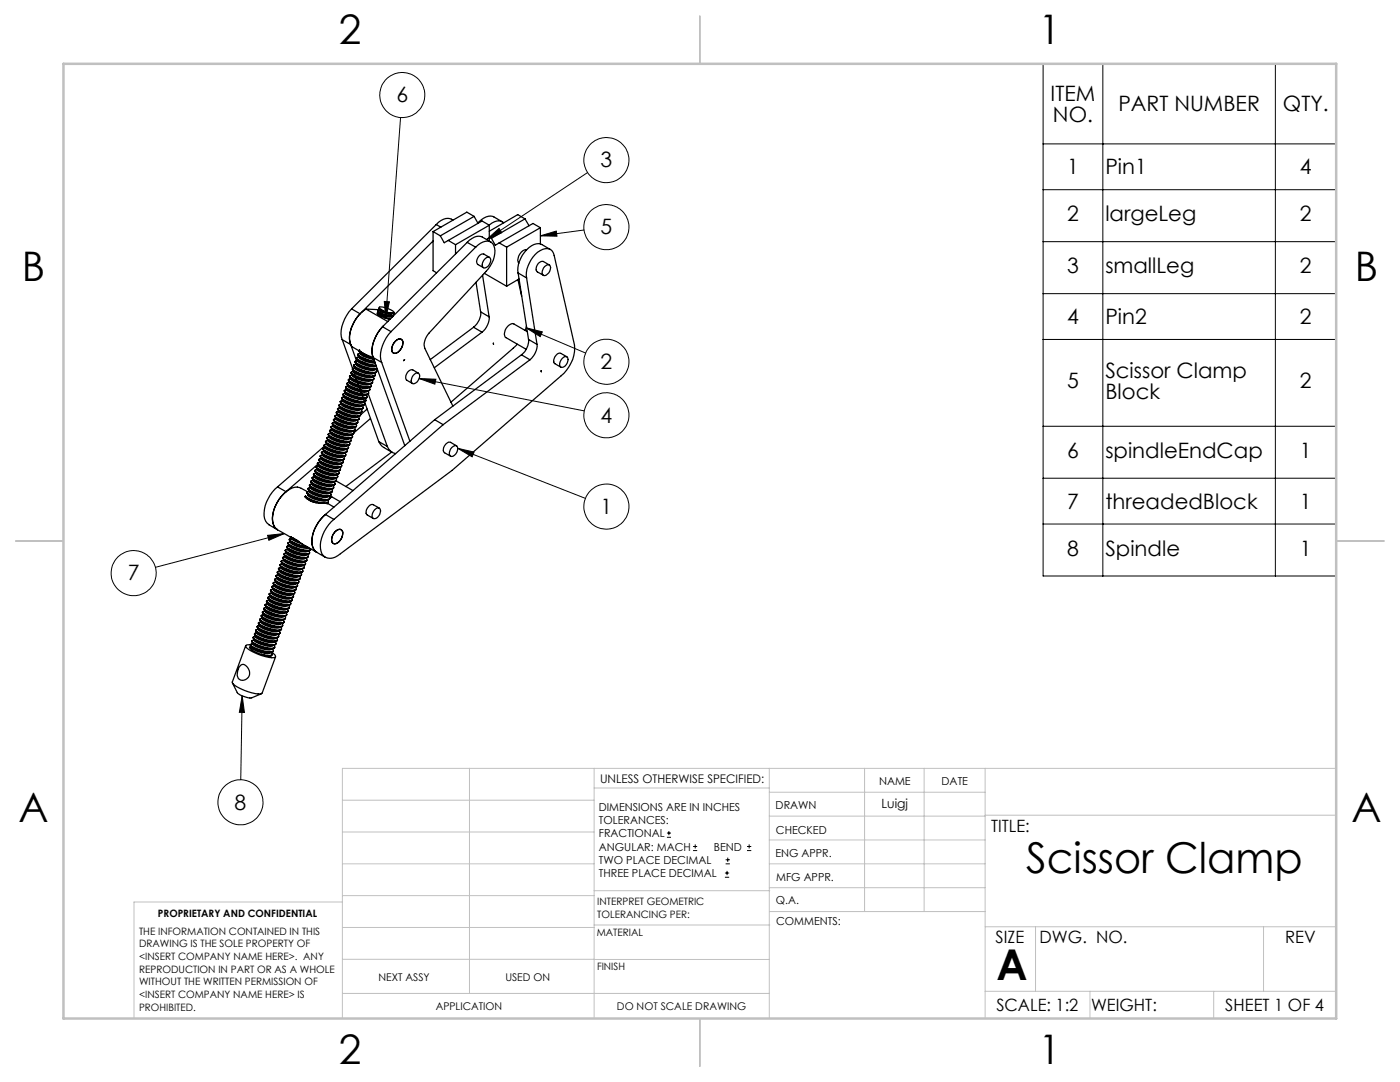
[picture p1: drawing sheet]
<svg xmlns="http://www.w3.org/2000/svg" width="279mm" height="216mm" viewBox="0 0 279 216" stroke-linecap="round" stroke-linejoin="round" font-family="sans-serif">
<g fill="none" stroke="#000" stroke-width=".2">
<path d="M208.2 12.7h58.5v102.2h-58.5zM220.1 12.7v102.2M254.5 12.7v102.2M79.9 23.5l-2.9 40M117.3 34.4l-20.2 13.4M208.2 28.7h58.5M208.2 37.9h58.5M97.1 47.8l2.5-2.2 .6 .8zM107.8 47.1l3.2-1 .2 1zM116.6 45.9l-8.8 1.2M208.2 48.2h58.5M208.2 58.6h58.5"/>
<path d="M76.7 60.1l1 .1-.7 3.3zM83.6 75.5l3.4 .2-.2 1zM83.6 75.5l33 6.5M105 65.4l3.2 .8-.4 1zM105 65.4l11.9 5M208.2 67.7h58.5M91.4 89.5l3.2 .7-.4 1zM91.4 89.5l25.4 9.9M208.2 85.1h58.5M208.2 95.4h58.5M53.4 106.8l3.3-.3-3 1.3zM56.7 106.5l-25.7 6.7"/>
<path d="M208.2 104.6h58.5M48.3 138.9l.5 3.3-1-.1zM48.3 138.9l-.3 16.7M133.1 167.1h.8M133.1 166.2h.8M133.5 165.8v.9M138.3 169.7h.8M138.3 168.9h.8M138.7 168.5v.8M144.7 175h.8M144.7 174.2h.8M144.8 172.4h.9"/>
<path d="M144.8 171.6h.9M145.1 173.8v.8M145.2 171.1v.9M149.1 169.7h.8M149.1 168.9h.8M149.5 168.5v.8"/>
<circle cx="80.3" cy="19" r="4.5"/>
<circle cx="121" cy="32" r="4.5"/>
<circle cx="121" cy="45.3" r="4.5"/>
<circle cx="121" cy="72.2" r="4.5"/>
<circle cx="121" cy="82.9" r="4.5"/>
<circle cx="26.7" cy="114.4" r="4.5"/>
<circle cx="121" cy="101.1" r="4.5"/>
<circle cx="48" cy="160.1" r="4.5"/>
</g>
<g fill="none" stroke="#c0c0c0" stroke-width=".2">
<path d="M68.3 159.7h50.3M93.7 153.3v44.9M118.6 153.3v49.9M118.6 157.2h34.9M153.5 153.3v49.9M153.5 158.1h43.1M172.5 153.3v28.6M184.4 153.3v28.6M196.6 153.3v49.9M266.7 153.3h-198.4v49.9M68.3 178.7h50.3M68.3 172.4h50.3"/>
<path d="M68.3 166h50.3M68.3 180h-41.6v23.2M118.6 177.7h35M153.5 167.6h43.1M153.5 162.8h43.1M153.5 172.4h43.1M153.5 177.1h43.1M196.6 162.7h70.1M68.3 198.2h85.2M68.3 191.4l85.2 .1M68.3 185.1h50.3M118.6 184.6h35"/>
<path d="M153.6 181.9h43M196.6 197.8h70.1M196.6 184.9h70.1M206.7 184.9v12.9M217.5 197.8v5.4M242.2 197.8v5.4M252.2 184.9v12.9"/>
</g>
<path d="M139.7 3.2v9.5M3.1 107.9h9.6M266.7 107.9h9.5M139.7 203.2v9.6" fill="none" stroke="#c0c0c0" stroke-width=".25"/>
<path d="M12.7 12.7h254v190.5h-254z" fill="none" stroke="#c0c0c0" stroke-width=".5"/>
<path d="M76.7 60.1l1 .1-.7 3.3zM97.1 47.8l2.5-2.2 .6 .8zM107.8 47.1l3.2-1 .2 1zM83.6 75.5l3.4 .2-.2 1zM105 65.4l3.2 .8-.4 1zM91.4 89.5l3.2 .7-.4 1zM48.3 138.9l.5 3.3-1-.1zM53.4 106.8l3.3-.3-3 1.3z" fill="#000"/>
<g fill="none" stroke="#000" stroke-width=".25">
<path d="M86.4 46.2l1.5 .9M86.4 46.2v7.8l.7 .4M86.4 48.1l-14.3 14.3M87.1 44.8l.9 .5M87.1 44.8l-16.9 16.8M87.9 47.1l.8 1.3 .8-.4M89.5 48l1.4 .8M90.4 43.9a2.43 2.43 0 0 0-3.3 .9M90.9 48.8v1.9M93.2 48.4l1.7 .9M93.2 48.4l-16.9 16.8M94.6 43.2l-1.4-.9-6.8 3.9"/>
<path d="M94.6 43.2l-6.7 3.9M94.6 43.2l.8 1.4M94.9 49.3a2.69 2.69 0 0 1 3.2-.9 3.4 3.4 0 0 1 .1 4.1l-1.2 1.7-11.3 12.2a3.3 3.3 0 0 0-.9 3.1l5.6 11.5M94.9 49.3l-16.9 16.9M95 56.3l.9 5.9M96.3 54.9l1.3 8.3M96.6 51.8a.78 .78 0 0 1 1.2-.3 1.57 1.57 0 0 1-1.2 2 1.04 1.04 0 0 1 0-1.7zM96.7 54.5l4.4 2.6M97.6 47.3l.5 .3M97.6 44.9l-6.7 3.9M97.6 44.9v3.2M97.6 44.9l-1.4-.8-6.7 3.9"/>
<path d="M97.7 51.4l-1.1-.7a1.41 1.41 0 0 0-1.2 2.1l1.1 .6M98 48.3l-1.7-1a2.35 2.35 0 0 0-2.6 .6l-.5 .5M98.1 47.6l.7 1.3 .8-.4M99.6 48.5l1.5 .8M100.3 44.3l-1.7-1a2.86 2.86 0 0 0-3.2 1.2M100.5 44.4a2.22 2.22 0 0 0-2.9 .5M101.1 49.3v7.8M103.4 55.8l.7 3.3M103.4 54.5l1.7 1M103.4 54.5l2.1 13.2M103.6 55.7l-2.5 1.4M104.8 43.7l-6.7 3.9"/>
<path d="M104.8 43.7l.8 1.3M104.8 43.7l-1.5-.9-5.7 3.3M105.1 49.8a1.97 1.97 0 0 0-1.6 2.7M105.1 55.5a5.7 5.7 0 0 1 3.6-5.9 1.48 1.48 0 0 1 1.9 1.4l4.1 17.9a7 7 0 0 1-2.7 6.1l-21.8 18.9-22.3 16.6a2.49 2.49 0 0 1-3.4 .4 4.6 4.6 0 0 1 .2-4.9 7.5 7.5 0 0 1 1.9-2.4M105.1 55.5l2.1 13.2M107.8 45.4l-6.7 3.9M107.8 45.4l-1.4-.8-6.8 3.9M107.8 45.4v3.3M108.7 53.2a.66 .66 0 0 1 1.1-.1 1.46 1.46 0 0 1-1.4 1.9 1.28 1.28 0 0 1 .3-1.8zM109.6 52.9l-1.2-.7a1.38 1.38 0 0 0-1.2 2.1l1.2 .6M109.8 49.8l-1.7-1a2.97 2.97 0 0 0-3.4 1.5l-.7 1.2a4.7 4.7 0 0 0-.6 3M68.2 79.4v.1a6.1 6.1 0 0 0 4.4 1.4l.1-.2"/>
<path d="M68.2 79.3v.1M68.2 79.6l.3 .3M68.3 67.8l1.7 1M68.3 67.8l2.1 5.8M68.4 79.3l-.2 .1a6.6 6.6 0 0 0 4.4 1.4l.2-.3-.2-.3M68.4 79.9l-.3 .1M68.4 79.9v.1M68.4 78.6v.1M68.5 78.7l-.1 .1a6.6 6.6 0 0 0 4.4 1.4l.2-.2M68.5 78.9a5 5 0 0 0 4.4 1.2M68.6 80a5.3 5.3 0 0 0 3.5 .9M68.7 79.2l-.3 .1"/>
<path d="M68.7 78.6l-.3 .1a6.1 6.1 0 0 0 4.5 1.3l.2-.2-.3-.3M68.7 79.1v.2a5.1 5.1 0 0 0 3.6 1.1l.2-.2M68.7 77.9v.1a6.1 6.1 0 0 0 4.4 1.4l.1-.1M68.8 78.2l.3 .3M68.9 77.8l-.2 .2a6.6 6.6 0 0 0 4.5 1.3l.1-.2-.2-.4M69 78.5h-.3M69 78.4l-.1 .2a5.1 5.1 0 0 0 3.7 1.1l.1-.3M69 77.3a6.4 6.4 0 0 0 4.4 1.4l.1-.2M69 77.2v.1M69 77.5l.3 .3M69.1 78.5a4.9 4.9 0 0 0 4.1 .9M69.2 77.8h-.3"/>
<path d="M69.2 77.1l-.2 .1a6 6 0 0 0 4.4 1.4l.2-.2-.2-.4M69.3 77.7l-.1 .1M69.3 76.6h-.1a6.1 6.1 0 0 0 4.5 1.4l.1-.2M69.3 77.8a3.5 3.5 0 0 0 2.6 1.2h.6l.5-.2M69.3 76.4l-.1 .2M69.3 76.7l.3 .3M69.4 77.8a5 5 0 0 0 4 .9M69.5 77l-.3 .1M69.5 77.1l.1 .2 1.1 .6a4 4 0 0 0 2.4 .3l.1-.1M69.5 77v.1M69.5 75.8v.1a6.6 6.6 0 0 0 4.4 1.4l.1-.2M69.5 75.7v.1"/>
<path d="M69.6 76a4.5 4.5 0 0 0 3.9 1.3M69.6 77a4.6 4.6 0 0 0 4.1 .9M69.7 75.7l-.2 .1a6.1 6.1 0 0 0 4.5 1.4l.1-.3-.2-.3M69.8 76.3l-.5 .2a6.6 6.6 0 0 0 4.4 1.4l.2-.3-.3-.3M69.8 76.2l-.1 .2M69.8 76.4a3.5 3.5 0 0 0 2.6 1.1h.6l.5-.1M69.8 75l-.1 .1M69.8 75.1h-.1a6.1 6.1 0 0 0 4.5 1.4l.1-.1M69.9 75.3a5 5 0 0 0 4.4 1.2M70 68.8l1.2 3.2M70 75.6h-.3M70 74.9l-.2 .2a6.6 6.6 0 0 0 4.4 1.3l.2-.2-.2-.4"/>
<path d="M70 75.7a4.9 4.9 0 0 0 3.7 1.1l.1-.2M70.1 75.5l-.1 .1M70.1 74.3l-.1 .1a6.6 6.6 0 0 0 4.5 1.4l.1-.2M70.1 74.5l.3 .4M70.2 61.6l1.7 1a6.5 6.5 0 0 0-1.9 6.2M70.2 61.6a7.3 7.3 0 0 0-2.1 5.6l.2 .6M70.3 74.9h-.3M70.3 74.9l.1 .3 .5 .2a3.8 3.8 0 0 0 3.1 .5l.1-.1M70.3 74.8v.1M70.3 73.7a6 6 0 0 0 4.5 1.4l.1-.2M70.3 73.6v.1M70.4 73.8l.3 .4-.6 .1a6.1 6.1 0 0 0 4.4 1.4l.1-.2-.2-.4"/>
<path d="M70.4 74.9l.5 .3a5.4 5.4 0 0 0 3.1 .6M70.5 74l5.1 14.1M70.6 73.5l-.3 .1a6.2 6.2 0 0 0 4.5 1.4l.1-.2-.2-.4M70.6 74.1v.1M70.6 72.9v.1a6.6 6.6 0 0 0 4.4 1.4l.1-.2M70.6 74.2a1.42 1.42 0 0 0 1.2 .8 4.2 4.2 0 0 0 2.4 .3l.1-.1M70.6 72.8v.1M70.7 73.1l.2 .3M70.7 74.2a5 5 0 0 0 4.1 .8M70.8 73.4l-.3 .1M70.8 73.5a3.8 3.8 0 0 0 2.7 1.1h.6l.5-.2M70.9 72.2h-.1a5.9 5.9 0 0 0 4.5 1.4h-.2a5 5 0 0 1-4.2-1.2"/>
<path d="M70.9 73.3l-.1 .2M70.9 72.1l-.1 .1M71 73.4a5.4 5.4 0 0 0 3.5 1M71.1 72.7l-.5 .2a6.1 6.1 0 0 0 4.4 1.4l.2-.3-.2-.3M71.1 72l-.2 .2a6.4 6.4 0 0 0 4.3 1.4M71.1 71.4v.1a1.72 1.72 0 0 0 1.5 .9l1.7 .5 .8 .1a1.75 1.75 0 0 1-1.8 0 3.3 3.3 0 0 1-1.9-1v-.1M71.1 72.6v.1M71.1 72.8a1.42 1.42 0 0 0 1.2 .7l2.1 .4h.4l.1-.2M71.2 71.6l.3 .4M71.4 72h-.4M71.4 70.8a7.3 7.3 0 0 0 3.4 1.4M71.4 70.7h.1"/>
<path d="M71.4 70.9l.4 .4M71.5 72a5.4 5.4 0 0 0 3.6 .9M71.6 70.6l-.2 .1a6.6 6.6 0 0 0 3.4 1.4M71.6 71.3l-.5 .1a7.2 7.2 0 0 0 3.9 1.5M71.6 71.3l.2 .2 1 .6 2.1 .4M71.6 70h.1M71.7 71.2l-.1 .1M71.7 70l.2 .3 .5 .3 1.2 .5M71.7 70.2l.3 .3M71.8 69.7l-.1 .1a5.3 5.3 0 0 0 2.8 1.5M71.8 71.3l.5 .3 1.3 .5 1.2 .2M71.9 70.5l-.3 .1"/>
<path d="M71.9 70.4v.2M71.9 70.6a1.42 1.42 0 0 0 1.2 .7l1.5 .4M72 70.6l2.1 .8M73 61.7a7.1 7.1 0 0 0-3.1 6.6l.3 .9 4.5 2.6M73 78.7v.1M73 61.7l4.4 2.5M73 61.7l2.8 .1M73.1 79.9l-.1 .1M73.3 78v.1M73.3 79.2v.1M73.5 78.6l3.8 10.5M73.6 78.5v.1"/>
<path d="M73.8 76.6h.1M73.8 77.8h.1M74 77.2l-.5 .2M74.1 77v.1M74.4 76.3v.1M74.4 75.1l-.1 .1M74.5 71.3l1.7 1M74.5 71.3l6.3 17.6M74.5 75.8h-.5M74.6 75.6v.1M74.9 74.8v.1M75 74.3l-.4 .2"/>
<path d="M75.2 74.1l-.1 .1M75.4 62.1l.1 .2 .9 .5a2.49 2.49 0 0 0 2.1 .1l.2-.5M75.4 62.1h.1M75.5 62.2a2.75 2.75 0 0 0 2.5 .9M75.6 62.4l-.4 .1a3.9 3.9 0 0 0 2.7 1.2M75.6 62.5l-.3 .1M75.6 62.6a2.71 2.71 0 0 0 2.4 .5M75.6 62.4v.2M75.6 61.6a3.2 3.2 0 0 0 2.7 .9M75.7 61.7l.2 .2M75.7 61.3a4.1 4.1 0 0 1 3 1l-.1 .1a4 4 0 0 1-2.9-1zM75.7 61.3l-.1 .3"/>
<path d="M75.8 62l.8 .4 1.3 .3M75.8 61.9l-.4 .2 .2 .2 .8 .4 1.7 .3M75.9 61.9l1.2 .5 .9 .1M76.2 72.3l5.6 15.8M76.3 65.2a7.3 7.3 0 0 0-2 5.6l.2 .5M76.3 65.2l1.7 1M76.6 65a6.7 6.7 0 0 0-2.1 6.3M76.8 63.4l1.2 .2M77.9 63.7h.1M77.9 62.7l.2 .3M78 62.5l-.1 .2M78 66.2a7.2 7.2 0 0 0-2 5.6l.2 .5"/>
<path d="M78.1 63.1h-.1M78.1 63.1l.1 .2M78.1 63l.3 .2M78.3 62.5l-.2 .5M78.3 62.5h-.3M78.4 63l-.4 .1M78.9 68.1a.81 .81 0 0 1 .8-.5 .81 .81 0 0 1 .7 .6 2.18 2.18 0 0 1-1.7 2.3 1.07 1.07 0 0 1-.3-1.7zM78.9 68.1a.78 .78 0 0 1 .9-.5 .78 .78 0 0 1 .6 .9 1.9 1.9 0 0 1-1.9 1.9 1.57 1.57 0 0 1 .4-2.3zM80.6 71.9l.2-.1zM82.4 74.9a.78 .78 0 0 1 1.2-.3 1.57 1.57 0 0 1-1.2 2 1.04 1.04 0 0 1 0-1.7zM83.5 74.5l-1.1-.7a1.38 1.38 0 0 0-1.2 2.1l1.1 .6M94.5 65.3l1.7 1"/>
<path d="M94.5 65.3l-8.6 6.5M95.9 62.2a3.6 3.6 0 0 1-1.4 3.1M95.9 62.2l1.7 1M96.2 66.3l-9.5 7.1M97.6 63.2a3.8 3.8 0 0 1-1.4 3.1M98.5 68.5v.2zM103.2 68.7l-13.2 11.6M104.1 70.8l1.7 1M104.1 70.8l-17.4 12.9M105.1 65.1l-.3 .8M105.2 66.2l-2.6-1.5a1.32 1.32 0 0 0-1.6 .8l-.2 .4a1.22 1.22 0 0 0 .2 1.5l4 2.3M105.5 67.7a3.7 3.7 0 0 1-1.4 3.1"/>
<path d="M105.5 67.7l1.7 1M105.8 71.8l-17.4 12.9M107.2 68.7a3.8 3.8 0 0 1-1.4 3.1M108 74v.2zM112.2 71.5a.72 .72 0 0 1 1-.2 1.43 1.43 0 0 1-1.2 2 1.18 1.18 0 0 1 .2-1.8zM113.1 71.2l-1.2-.7a1.36 1.36 0 0 0-1.2 2.1l1.2 .7M55.4 97.2a6.9 6.9 0 0 0-2.6 6.3l.2 .5 .7 .7 1.7 1M55.4 97.2l1.7 .9M57.1 98.1a6.9 6.9 0 0 0-2.6 6.4 1.86 1.86 0 0 0 .9 1.2M60.9 99a4.9 4.9 0 0 0 3.3 1.4M61 99.1h-.1a4.2 4.2 0 0 0 3.3 1.3M61 98.9v.1a6.1 6.1 0 0 0 4.4 1.3l.1-.2-.2-.4"/>
<path d="M61 99.2l.3 .3M61.2 99.4v.1M61.2 98.2v.1a6 6 0 0 0 4.5 1.4l.1-.1M61.3 98.5l.3 .3M61.3 99.5l1.8 .8M61.3 98.1a3.1 3.1 0 0 0-3-.7 7.1 7.1 0 0 0-3.9 6.8 1.94 1.94 0 0 0 1 1.5M61.5 98.1l-.3 .1a6.2 6.2 0 0 0 4.5 1.4l.1-.2-.2-.4M61.5 98.7v.1a4.7 4.7 0 0 0 3.6 1.1l.2-.2M61.5 97.4v.2a6.4 6.4 0 0 0 4.4 1.4l.1-.2M61.5 98.8h.1M61.6 97.7l.2 .4M61.6 98.8a5 5 0 0 0 4.1 .9"/>
<path d="M61.7 98l-.3 .1M61.8 98l-.1 .1a3.8 3.8 0 0 0 2.7 1.1h1l.1-.2h.4M61.8 96.8l-.1 .1a6.1 6.1 0 0 0 4.5 1.3l.2-.2M61.8 96.7l-.1 .1M61.8 97l.3 .3M61.9 98.1a5.4 5.4 0 0 0 3.6 .9M62 97.3l-.5 .2a6.6 6.6 0 0 0 4.4 1.4l.2-.3-.2-.3M62 97.3v.1M62 96.1v.1a6.4 6.4 0 0 0 4.4 1.3l.1-.1M62 97.4a5 5 0 0 0 3.7 1.1v-.1M62 96v.1M62.1 96.3l.3 .3"/>
<path d="M62.2 97.3a5.1 5.1 0 0 0 3.5 1M62.3 96.6l-.5 .2a6.4 6.4 0 0 0 4.4 1.3l.2-.2-.3-.3M62.3 96.5v.2a4.9 4.9 0 0 0 3.6 1.1l.1-.2 .5-.1M62.3 95.4a6.6 6.6 0 0 0 4.4 1.4l.1-.2M62.3 95.3v.1M62.3 95.6a5.2 5.2 0 0 0 4 1.2M62.4 96.6a5.4 5.4 0 0 0 3.6 .9M62.5 95.2l-.2 .1a6.1 6.1 0 0 0 4.4 1.4l.2-.2-.2-.4M62.5 96l.6 .4 1.4 .5 1.3 .2 .9-.3M62.5 95.9l-.5 .2a6.6 6.6 0 0 0 4.5 1.3l.1-.2-.2-.4M62.6 95.8l-.1 .1M62.6 94.5l-.1 .2a5.9 5.9 0 0 0 4.5 1.4l.1-.2"/>
<path d="M62.6 94.8l.3 .3M62.8 95.1l-.3 .1M62.8 94.5l-.2 .1a6.4 6.4 0 0 0 4.4 1.4l.2-.3-.2-.3M62.8 95.1v.1a4.9 4.9 0 0 0 3.6 1.1l.1-.1M62.8 93.9v.1a6.6 6.6 0 0 0 4.4 1.4l.1-.2M62.8 93.8v.1M62.9 94.1l.3 .3M62.9 95.2a5 5 0 0 0 4.1 .9M63.1 94.4l-.3 .1M63.1 94.3l-.1 .2a4.9 4.9 0 0 0 3.7 1.1l.1-.1M63.1 93.2a6 6 0 0 0 4.4 1.4l.1-.1M63.1 93.1v.1"/>
<path d="M63.1 93.4l.4 .3M63.2 94.4l1.2 .6a4 4 0 0 0 2.4 .4M63.3 93.7l-.5 .2a6.1 6.1 0 0 0 4.5 1.3l.2-.2-.3-.3M63.3 93l-.2 .2a6.4 6.4 0 0 0 4.5 1.3l.1-.2-.2-.4M63.4 93.6l-.1 .2M63.4 92.5h-.1a6.6 6.6 0 0 0 4.5 1.4l.1-.2M63.4 93.8a1.42 1.42 0 0 0 1.2 .7 4.2 4.2 0 0 0 2.4 .4l.1-.2M63.4 92.4l-.1 .1M63.5 93.7a5 5 0 0 0 4.1 .9M63.6 93h-.3M63.6 92.9v.2a5.4 5.4 0 0 0 3.6 1.1l.1-.2M63.6 91.8a6.1 6.1 0 0 0 4.5 1.4l.1-.2"/>
<path d="M63.6 91.7v.1M63.7 91.9l.3 .4M63.7 93l-.3-.3-6.3 5.4M63.7 93a5 5 0 0 0 4.1 .9M63.8 92.3h.1M63.9 91.6l-.3 .1a6.6 6.6 0 0 0 4.5 1.4l.1-.2-.2-.4M63.9 92.3l-.5 .1a6.1 6.1 0 0 0 4.4 1.4l.2-.2-.2-.4M63.9 92.3a1.42 1.42 0 0 0 1.2 .8 4.2 4.2 0 0 0 2.4 .3l.1-.1M63.9 90.9v.1M63.9 91.1a6.4 6.4 0 0 0 4.4 1.4l.2-.3M64 91.2a5 5 0 0 0 4.4 1.2M64 92.3a4.9 4.9 0 0 0 4.1 .9"/>
<path d="M64.1 91.5l-.3 .1M64.2 91.4l-.1 .2M64.2 90.3h-.1a6.1 6.1 0 0 0 4.5 1.4l.2-.2M64.2 91.6a3.5 3.5 0 0 0 2.6 1.1l.6 .1 .5-.2M64.2 90.2l-.1 .1M64.2 90.5l.3 .3M64.4 90.8l-.5 .2a6.1 6.1 0 0 0 4.4 1.4l.2-.3-.2-.3M64.4 90.9l.2 .2 1.1 .5a4 4 0 0 0 2.4 .4l.1-.2M64.5 90.7l-.1 .2M64.5 89.6h-.1a6.4 6.4 0 0 0 4.5 1.4l.1-.2M64.5 89.5l-.1 .1M64.5 89.8a5 5 0 0 0 4.4 1.2"/>
<path d="M64.6 90.8a5.3 5.3 0 0 0 3.5 1M64.7 90.1l-.5 .2a6.6 6.6 0 0 0 4.4 1.4l.2-.3-.3-.3M64.7 89.4l-.2 .1a6 6 0 0 0 4.4 1.4l.1-.2-.2-.4M64.7 90v.1M64.7 88.9a6.1 6.1 0 0 0 4.4 1.4l.1-.2M64.7 90.1a3.5 3.5 0 0 0 2.6 1.2h.6l.5-.2M64.7 88.8v.1M64.8 89l.3 .4M64.8 89l-9.4 8.2M64.9 89.4h-.3M64.9 89.4l.2 .2 1.1 .6a4 4 0 0 0 2.4 .3l.2-.2M65 89.3l-.1 .1"/>
<path d="M65 88.2h-.1a6.6 6.6 0 0 0 4.5 1.4l.1-.2M65 88.1h-.1M65 88.3l.3 .4M65.1 89.4a4.9 4.9 0 0 0 4 .8M65.2 87.9l-.2 .2a6.1 6.1 0 0 0 4.4 1.4l.2-.2-.2-.4M65.2 88.6l-.5 .2a6.6 6.6 0 0 0 4.4 1.4l.2-.2-.2-.4M65.2 88.5v.2a5 5 0 0 0 3.7 1.1l.1-.2M65.2 87.3v.1M65.3 87.4l-.1 .1a6.1 6.1 0 0 0 4.4 1.3l.1-.1M65.3 87.6l.3 .3M65.4 88.7a4.9 4.9 0 0 0 4 .8M65.5 87.9h-.3"/>
<path d="M65.5 87.8v.1a4.7 4.7 0 0 0 3.6 1.2l.1-.2M65.5 86.7a6.6 6.6 0 0 0 4.4 1.4l.2-.2M65.5 86.6v.1M65.5 99v.1M65.6 86.9l.3 .3M65.6 87.9a5 5 0 0 0 4.1 .9M65.8 87.2l-.6 .2a6.6 6.6 0 0 0 4.5 1.4l.2-.3-.3-.3M65.8 87.2l.1 .3 .5 .2a5.2 5.2 0 0 0 3 .6l.1-.2M65.8 87.1l-.1 .1M65.8 86a6 6 0 0 0 4.4 1.4l.1-.2M65.8 85.9v.1M65.8 98.3v.1"/>
<path d="M65.8 86.1l.3 .4M65.9 87.2a4.8 4.8 0 0 0 3.6 .9M65.9 99l2 1.1M66 86.5l-.5 .1a6.1 6.1 0 0 0 4.5 1.4l.1-.2-.2-.4M66 85.8l-.2 .1a6.2 6.2 0 0 0 4.4 1.4l.2-.2-.2-.4M66 86.4v.1M66 85.2v.1a6.6 6.6 0 0 0 4.4 1.4l.2-.2M66 86.5a1.42 1.42 0 0 0 1.2 .8 4.2 4.2 0 0 0 2.5 .3v-.1M66 85.1v.1M66.1 98.7l-.1 .1M66.1 97.5l-.1 .1M66.1 85.4a4.8 4.8 0 0 0 3.9 1.3"/>
<path d="M66.1 86.5a5 5 0 0 0 4.1 .8M66.2 98.2l-.4 .1M66.2 99.1l-.4 .5M66.3 85.7l-.3 .1M66.3 85.8a3.8 3.8 0 0 0 2.6 1.1h1l.2-.2M66.3 85.7v.1M66.3 84.4v.2a6.1 6.1 0 0 0 4.4 1.3l.1-.1M66.4 84.7l.3 .3M66.5 85l-.5 .2a6.6 6.6 0 0 0 4.5 1.4l.2-.3-.3-.3M66.5 84.3l-.2 .2a6.2 6.2 0 0 0 4.5 1.3l.1-.2-.2-.3M66.6 84.9l-.1 .2a4.7 4.7 0 0 0 3.7 1.1l.1-.2M66.6 83.7v.1a1.72 1.72 0 0 0 1.5 .9 4.9 4.9 0 0 0 2.9 .5l.2-.2"/>
<path d="M66.6 97.3v.1M66.6 96.1v.1M66.6 84l.3 .3M66.7 85a5.1 5.1 0 0 0 3.6 1M66.8 84.3h-.3M66.9 84.2l-.1 .1a4.9 4.9 0 0 0 3.6 1.1l.2-.1M66.9 83.1h-.1a6.6 6.6 0 0 0 4.5 1.4l.1-.2M66.9 83h-.1M66.9 95.4v.1M66.9 83.3l.3 .3M66.9 96.6v.1M67 84.3a5.4 5.4 0 0 0 3.6 .9"/>
<path d="M67.1 82.9l-.2 .1a6.1 6.1 0 0 0 4.4 1.4l.1-.2-.2-.4M67.1 96l3.3 1.9M67.1 83.6l-.5 .1a6.6 6.6 0 0 0 4.4 1.4l.2-.2-.2-.4M67.1 83.6l.6 .5 1.3 .5 1.3 .2 .4-.1 .2-.2M67.1 83.5v.1M67.1 82.3a5.5 5.5 0 0 0 4.4 1.4l.1-.1M67.1 82.2v.1M67.1 94.7v.1M67.2 82.5l.3 .3M67.2 95.8l-.1 .1M67.2 83.6a5.1 5.1 0 0 0 3.6 .9M67.3 95.3l-.5 .1"/>
<path d="M67.3 82.8l-.3 .1M67.3 82.2l-.2 .1a6.4 6.4 0 0 0 4.4 1.4l.2-.3-.2-.3M67.4 82.8l-.1 .1M67.4 81.6l-.1 .1a6.6 6.6 0 0 0 4.5 1.3l.1-.1M67.4 82.9a1.42 1.42 0 0 0 1.2 .7 4.1 4.1 0 0 0 2.4 .4l.2-.2M67.4 81.5l-.1 .1M67.4 95.1v.1M67.4 93.9v.1M67.5 81.8a5.1 5.1 0 0 0 4.3 1.2M67.5 82.9a5 5 0 0 0 4.1 .8M67.6 81.5l-.2 .1a6.1 6.1 0 0 0 4.4 1.3l.2-.2-.2-.3M67.6 82.1l-.3 .1"/>
<path d="M67.7 82l-.1 .2a4.9 4.9 0 0 0 3.7 1.1l.1-.2M67.7 80.9h-.1a6 6 0 0 0 4.5 1.4l.1-.2M67.7 80.8l-.1 .1M67.7 93.2l-.1 .1M67.7 81.1l.3 .3M67.7 94.4v.1M67.9 81.4h-.3M67.9 81.3v.2M67.9 80.2a6.6 6.6 0 0 0 4.4 1.4l.1-.2M67.9 81.5a1.42 1.42 0 0 0 1.2 .7 4.2 4.2 0 0 0 2.4 .3l.1-.1M67.9 80.1v.1M67.9 93.7v.1"/>
<path d="M67.9 92.5v.1M68 80.4l.3 .3M68 81.4a5 5 0 0 0 4.1 .9M68.1 80l-.2 .1a6.1 6.1 0 0 0 4.5 1.4l.1-.2-.2-.4M68.2 80.7l-.5 .2a6.4 6.4 0 0 0 4.4 1.3l.1-.2-.2-.4M68.2 80.6v.2a5.4 5.4 0 0 0 3.6 1l.1-.1M68.2 91.8h.1M68.2 93h.1M68.3 80.7a4.9 4.9 0 0 0 4.1 .9M68.4 80a1.42 1.42 0 0 0 1.2 .8 4.2 4.2 0 0 0 2.5 .3v-.1M68.5 91.1h-.1M68.6 91.7l-.4 .1"/>
<path d="M69 90.8v.1M69.3 90.1h.1M69.3 88.9h.1M69.6 89.3l-.1 .1M69.8 87.4v.1M69.9 88.6l-.1 .1M70 88.1l-.5 .1M70.3 86h.1M70.4 87.1l-.1 .1M70.5 86.6l-.5 .1M70.6 86.4v.1M70.6 85.2v.1"/>
<path d="M70.8 85.9l-.5 .1M70.9 85.7v.1M71 85.2l-.4 .1M71.3 84.5h-.5M71.4 83.1h.1M71.4 84.2v.1M71.7 82.3l-.1 .1M71.7 83.5v.1M72 81.6l-.1 .1M72.5 81.4v.1M72.6 80.9h-.4v.1M72.8 80.6l-.1 .1"/>
<path d="M73.3 81.6l-1.4 1.3M73.9 83.5l-3.3 2.9M75.6 88.1a4.2 4.2 0 0 0 2.7 2.2M75.6 88.1l1.7 1M77.3 89.1a2.35 2.35 0 0 0 1.7 1.4M78.2 90.2l-9.2 6.9M86.7 83.7l1.7 1M86.7 83.7l-21.8 19M88.4 84.7l-21.8 18.9M90.2 89.3a.66 .66 0 0 1 1.1-.1 1.46 1.46 0 0 1-1.4 1.9 1.28 1.28 0 0 1 .3-1.8zM91.1 89l-1.2-.7a1.38 1.38 0 0 0-1.2 2l1.2 .7M53.2 119.9v.2a6.6 6.6 0 0 0 4.4 1.3l.1-.2"/>
<path d="M53.4 119.8l-.2 .1a6.1 6.1 0 0 0 4.4 1.4l.2-.2-.2-.3M53.5 119.3h-.1a5.9 5.9 0 0 0 4.5 1.4l.1-.2M53.5 119.2l-.1 .1M53.5 119.5l.3 .3M53.7 119.8h-.3M53.7 119.1l-.2 .1a6.4 6.4 0 0 0 4.4 1.4l.2-.2-.2-.4M53.7 119.7v.1M53.7 118.6a6.6 6.6 0 0 0 4.4 1.4l.1-.2M53.7 119.8a1.42 1.42 0 0 0 1.2 .8 4.2 4.2 0 0 0 2.5 .3v-.1M53.7 118.5h.1M53.8 118.7l.3 .4M53.8 119.8a5 5 0 0 0 4.1 .9"/>
<path d="M53.9 118.4l-.2 .1a6.1 6.1 0 0 0 4.5 1.4l.1-.2-.2-.4M54 119.1h-.1a5.6 5.6 0 0 0 3.7 1.1l.1-.2 .5-.1M54 119.1h-.3M54 119l-.1 .1M54 117.8v.1a6.1 6.1 0 0 0 4.4 1.3l.1-.1M54 117.7v.1M54 118a5.2 5.2 0 0 0 4.5 1.2M54.1 119.1l.5 .3a5.4 5.4 0 0 0 3.1 .6M54.2 118.3l-.3 .1M54.2 117.7l-.2 .1a6.4 6.4 0 0 0 4.5 1.4l.1-.3-.2-.3M54.3 118.3l-.1 .1a5 5 0 0 0 3.7 1.1l.1-.2M54.3 117l-.1 .2a6.6 6.6 0 0 0 4.5 1.3l.1-.1"/>
<path d="M54.3 117.3a5 5 0 0 0 4.4 1.2M54.5 116.9l-.2 .2a6.1 6.1 0 0 0 4.4 1.3l.2-.2-.2-.3M54.5 117.6l-.3 .1M54.5 117.5v.2a5.1 5.1 0 0 0 3.6 1.1l.1-.2M54.5 116.4a6.1 6.1 0 0 0 4.4 1.4l.2-.2M54.5 116.3v.1M54.6 116.6l.3 .3M54.8 116.9h-.3M54.8 116.9l.1 .3 1.1 .5a4.2 4.2 0 0 0 2.4 .3l.1-.1M54.8 116.8v.1M54.8 115.7a6.4 6.4 0 0 0 4.4 1.4l.1-.2M54.8 115.6h.1"/>
<path d="M54.9 115.9l.2 .3M54.9 116.9a5.3 5.3 0 0 0 3.6 .9M55 116.2l-.5 .1a6.6 6.6 0 0 0 4.5 1.4l.1-.2-.2-.4M55 115.5l-.2 .1a6.1 6.1 0 0 0 4.4 1.4l.2-.2-.2-.4M55.1 116.1l-.1 .1M55.1 114.9l-.1 .1a6.1 6.1 0 0 0 4.5 1.3l.1-.1M55.1 116.2a3.5 3.5 0 0 0 2.6 1.1l.6 .1 .5-.2M55.1 114.8l-.1 .1M55.1 115.1l.3 .3M55.2 116.2a5 5 0 0 0 4.1 .9M55.3 115.5l.2 .2 1.1 .5a3.1 3.1 0 0 0 2.5 .3l.4-.2M55.3 115.4l-.3 .1"/>
<path d="M55.4 115.4l-.1 .1M55.4 114.1l-.1 .2a6.4 6.4 0 0 0 4.5 1.3l.1-.1M55.4 105.7l2.7 1.5M55.4 114.4a5.2 5.2 0 0 0 4.4 1.2M55.5 115.4a5.1 5.1 0 0 0 3.5 1M55.6 114.7l-.5 .2a6.6 6.6 0 0 0 4.4 1.4l.2-.3-.3-.3M55.6 114.1l-.2 .1a6 6 0 0 0 4.4 1.3l.1-.2-.2-.4M55.6 114.6v.2a5 5 0 0 0 3.6 1.1l.2-.2M55.6 113.4v.1a6.1 6.1 0 0 0 4.4 1.4l.1-.1M55.7 113.7l.3 .3M55.8 114.1l.2 .2 1.1 .5a4 4 0 0 0 2.4 .3l.1-.1M55.9 113.9l-.4 .1"/>
<path d="M55.9 112.8h-.1a6.6 6.6 0 0 0 4.5 1.4l.1-.2M55.9 112.7h-.1M55.9 112.9l.3 .4M56 114a4.9 4.9 0 0 0 4 .9M56.1 113.3l-.5 .2a6.6 6.6 0 0 0 4.4 1.3l.2-.2-.2-.4M56.1 113.2v.1M56.1 113.3a3.5 3.5 0 0 0 2.7 1.1l.6 .1 .4-.2M56.1 111.9v.1M56.2 112l-.1 .1a6.1 6.1 0 0 0 4.4 1.4l.2-.2M56.2 112.2l.3 .3M56.3 113.3l.5 .3a5.4 5.4 0 0 0 3 .6M56.4 111.9l-.3 .1a6.4 6.4 0 0 0 4.5 1.3l.1-.2-.2-.3"/>
<path d="M56.4 112.5l-.5 .2a6.1 6.1 0 0 0 4.4 1.4l.2-.2-.2-.4M56.4 111.3v.1a6.6 6.6 0 0 0 4.4 1.3l.1-.1M56.4 112.6a1.42 1.42 0 0 0 1.2 .7 4.1 4.1 0 0 0 2.4 .4l.1-.1M56.4 111.2v.1M56.5 111.5a4.7 4.7 0 0 0 3.9 1.2M56.5 112.5a5 5 0 0 0 4.1 .9M56.6 111.1l-.2 .2a6.1 6.1 0 0 0 4.5 1.3l.1-.2-.2-.4M56.7 111.9a3.8 3.8 0 0 0 2.6 1.1h.6l1-.3M56.7 111.8l-.4 .1M56.7 111.7l-.1 .2M56.7 110.5v.1a6 6 0 0 0 4.4 1.4l.2-.2M56.7 110.8a5 5 0 0 0 4.4 1.2"/>
<path d="M56.9 110.4l-.2 .2a6.2 6.2 0 0 0 4.4 1.3l.2-.2-.2-.4M56.9 111l-.3 .1M56.9 109.7v.2a1.72 1.72 0 0 0 1.5 .9 4.9 4.9 0 0 0 2.9 .5l.2-.2M56.9 111.2a1.42 1.42 0 0 0 1.2 .7l2 .4h.5v-.2M57 110l.3 .3M57.2 110.4a3.8 3.8 0 0 0 2.6 1.1h1l.1-.2h.5M57.2 110.3l-.3 .1M57.2 110.3v.1M57.2 109.1v.1a6.6 6.6 0 0 0 4.4 1.4l.1-.2M57.2 109v.1M57.3 109.3l.3 .3M57.3 110.4a5.4 5.4 0 0 0 3.6 .9"/>
<path d="M57.4 109l-.2 .1a6.4 6.4 0 0 0 4.5 1.4l.1-.3-.2-.3M57.5 109.6l-.6 .2a6.6 6.6 0 0 0 4.5 1.4l.2-.3-.3-.3M57.5 108.4l-.1 .1a6.4 6.4 0 0 0 4.5 1.3l.1-.1M57.5 109.7h-.1a5 5 0 0 0 3.7 1.1l.1-.1M57.5 108.3l-.1 .1M57.5 108.6l.3 .3M57.6 109.6a5.1 5.1 0 0 0 3.6 1M57.7 108.9h-.3M57.7 108.8v.2a4.9 4.9 0 0 0 3.6 1.1l.2-.2 .4-.1M57.7 107.7a7 7 0 0 0 3.7 1.4M57.7 107.6v.1M57.8 107.9a4.6 4.6 0 0 0 3.7 1.3"/>
<path d="M57.9 108.9a5.4 5.4 0 0 0 3.6 1M58 107.5l-.3 .1a6.4 6.4 0 0 0 3.5 1.4M58 108.3a5 5 0 0 0 3.7 1M58 108.1l-.5 .3a6.6 6.6 0 0 0 4.4 1.3l.1-.1M58 119.3v.1M58.1 107.2l.2 .3M58.1 107.2l5.1 3M58.1 107.2l-.2-.1 .3 .2M58.1 107.2l1.3 .7M58.2 107.5h-.3M58.3 107.4l-.1 .1M58.3 107.5a3.4 3.4 0 0 0 2 1"/>
<path d="M58.3 119.7v.1M58.3 118.6h.1M58.4 107.5l1.4 .7M58.6 117.8l-.1 .1M58.6 119v.1M58.6 107.4l.1 .1M58.8 118.3v.1M58.8 117.1v.1M59 117.8h-.5M59.4 116.8v.1M59.7 116.1l-.1 .1M59.7 114.9l-.1 .1"/>
<path d="M59.9 114.2v.1M59.9 115.4v.1M60.2 114.7l-.1 .1M60.2 113.5l-.1 .1M60.3 114.2h-.4M60.4 112.7v.2M60.5 113.9l-.1 .2M60.7 112v.1M60.7 113.2v.1M61 112.5v.1M61 111.3v.1M61.5 109.9v.1"/>
<path d="M61.7 110.5l-.5 .2M61.8 110.3v.1M62.1 109.6v.1M63.2 110.2l1.7 1M64.2 100.4h1.1M64.9 102.7a7.2 7.2 0 0 0-2.6 6 1.95 1.95 0 0 0 .9 1.5M64.9 102.7a6.9 6.9 0 0 0-2.5 6.3l.4 .9 .4 .3M64.9 102.7l1.7 .9M65.3 100.4l1.3 .8M65.4 100.4h-.3M65.5 100.3l-.4 .2M65.5 100.2v.1"/>
<path d="M66.9 106.1a.81 .81 0 0 1 .8-.5 .81 .81 0 0 1 .7 .6 2.18 2.18 0 0 1-1.7 2.3 1.07 1.07 0 0 1-.3-1.7zM66.9 106a.84 .84 0 0 1 1.2-.3 .84 .84 0 0 1 .2 1.2l-.1 .5a1.5 1.5 0 0 1-1.7 1 1.69 1.69 0 0 1 .4-2.4zM74.8 101.7a.72 .72 0 0 1 1-.2 1.41 1.41 0 0 1-1.3 2 1.18 1.18 0 0 1 .3-1.8zM75.7 101.4l-1.2-.7a1.36 1.36 0 0 0-1.2 2.1l1.2 .7M46.4 136.3l.9 1.9a4.4 4.4 0 0 0 2.9 1l2-.8M48.1 132.7a1.34 1.34 0 0 1 1.7 1.2 1.38 1.38 0 0 1-.6 1.6 1.38 1.38 0 0 1-1.6-.1 2.49 2.49 0 0 1 .5-2.7zM49 128.8l-2.6 7.4a7.7 7.7 0 0 0 4.7 2.2 1.19 1.19 0 0 0 1.2-.1l2.7-7.2M50 128.6v.1M50 128.9l.3 .3M50.1 129l-.3 .2 .2 .3 .7 .5 1.4 .6M50.2 128.5l-.2 .2a6.6 6.6 0 0 0 4.4 1.3l.2-.2-.2-.4M50.2 129.2h-.3"/>
<path d="M50.2 129.3l.2 .2 1 .5a4.2 4.2 0 0 0 2.5 .4v-.2M50.3 129.1l-.1 .2M50.3 128h-.1a6.4 6.4 0 0 0 4.4 1.4l.2-.2M50.3 127.9l-.1 .1M50.3 128.2l.3 .3M50.4 129.2a5.3 5.3 0 0 0 3.5 .9M50.5 128.5h-.3M50.5 127.8l-.3 .1a6.1 6.1 0 0 0 4.5 1.4l.2-.2-.3-.4M50.5 128.4v.1M50.5 127.2v.1a6.1 6.1 0 0 0 4.4 1.4l.1-.2M50.5 128.5a3.5 3.5 0 0 0 2.7 1.1h.9l.2-.2M50.5 127.1v.1"/>
<path d="M50.6 127.4a4.9 4.9 0 0 0 4.4 1.2M50.6 128.5a5 5 0 0 0 4.1 .9M50.8 127.7l-.4 .1M50.8 127.8l.1 .2 1.1 .6a4 4 0 0 0 2.4 .3l.1-.1M50.8 127.7l-.1 .1M50.8 126.5v.1a6.4 6.4 0 0 0 4.4 1.4l.1-.2M50.8 126.4v.1M50.8 126.7a5.2 5.2 0 0 0 4.4 1.2M51 127l-.5 .2a6.6 6.6 0 0 0 4.5 1.4l.1-.3-.2-.3M51 126.9v.2M51 125.8a6.1 6.1 0 0 0 4.5 1.4l.1-.2M51 127.1a3.5 3.5 0 0 0 2.7 1.1h.6l.5-.1"/>
<path d="M51 125.7v.1M51.1 126l.3 .3M51.3 126.3l-.5 .2a6 6 0 0 0 4.4 1.3l.2-.2-.2-.4M51.3 126.4l.1 .2 1.1 .5a4 4 0 0 0 2.4 .4l.1-.2M51.3 126.2v.1M51.3 125.1a6.6 6.6 0 0 0 4.4 1.4l.1-.2M51.3 125v.1M51.4 125.2l.3 .4M51.4 126.3a4.9 4.9 0 0 0 4.1 .9M51.5 124.9l-.2 .1a6.1 6.1 0 0 0 4.5 1.4l.1-.2-.2-.4M51.6 125.6l-.6 .2a6.6 6.6 0 0 0 4.5 1.3l.2-.2-.3-.4M51.6 125.5l-.1 .1"/>
<path d="M51.6 124.2l-.1 .2a6.1 6.1 0 0 0 4.5 1.4l.1-.2M51.6 125.6a3.5 3.5 0 0 0 2.6 1.2h.6l.5-.2M51.6 124.5l.3 .3M51.7 125.6l.5 .3a5.4 5.4 0 0 0 3.1 .6M51.8 124.8l-.3 .1M51.8 124.2l-.2 .1a6.4 6.4 0 0 0 4.4 1.4l.2-.3-.2-.3M51.9 124.8l-.1 .1M51.9 123.5l-.1 .2a6.6 6.6 0 0 0 4.5 1.4l.1-.2M51.9 124.9a1.42 1.42 0 0 0 1.2 .8 4.1 4.1 0 0 0 2.4 .3l.1-.2M51.9 123.8l.3 .3M52 124.8a5 5 0 0 0 4.1 .9M52.1 123.4l-.2 .2a6.6 6.6 0 0 0 4.4 1.4l.1-.3-.2-.3"/>
<path d="M52.1 124.1l-.3 .1M52.1 130.6l1.6 .3M52.1 124v.2a5.1 5.1 0 0 0 3.6 1.1l.1-.2M52.1 122.9a6 6 0 0 0 4.5 1.4l.1-.2M52.1 122.8v.1M52.2 123.1l.3 .3M52.2 124.1a4.9 4.9 0 0 0 4.1 .9M52.4 123.4h-.4M52.4 123.3v.1M52.4 122.2a1.72 1.72 0 0 0 1.5 .9 4.9 4.9 0 0 0 2.9 .5l.2-.2M52.4 123.5a1.42 1.42 0 0 0 1.2 .7l2 .4h.4l.1-.2M52.4 122.1v.1"/>
<path d="M52.5 122.3l.2 .4M52.5 123.4a5 5 0 0 0 4.1 .9M52.6 122.7l-.5 .2a6.2 6.2 0 0 0 4.5 1.3l.1-.2-.2-.4M52.6 122.7a3.8 3.8 0 0 0 2.7 1.2h.6l.5-.2M52.7 122.6l-.1 .1M52.7 121.5h-.1a6.6 6.6 0 0 0 4.5 1.4l.1-.2M52.7 121.4h-.1M52.7 121.6a5.2 5.2 0 0 0 3.9 1.3M52.8 122.7a4.9 4.9 0 0 0 4 .9M52.9 122l-.5 .1a6.6 6.6 0 0 0 4.4 1.4l.2-.2-.2-.4M52.9 121.3l-.2 .1a6.1 6.1 0 0 0 4.4 1.4l.2-.2-.3-.4M52.9 121.8v.2"/>
<path d="M52.9 122a5 5 0 0 0 3.7 1.1v-.1M52.9 120.6v.1M53 120.7l-.1 .1a6.4 6.4 0 0 0 4.4 1.3l.1-.1M53 120.9l.3 .3M53.2 121.2h-.4M53.2 120.5l-.3 .2a6.6 6.6 0 0 0 4.5 1.4l.1-.3-.2-.3M53.2 121.1v.2a4.9 4.9 0 0 0 3.6 1.1l.1-.2M53.2 120.2l.4 .3M53.3 121.2a5 5 0 0 0 4.1 .9M53.4 120.5h-.3M53.4 120.6l.6 .4 1.4 .5 1.3 .2h.4l.1-.2M53.5 120.4l-.1 .1"/>
<path d="M53.6 120.5a5.1 5.1 0 0 0 3.6 1M53.8 130.9l-.1 .1M54 130.1v.1M54.1 130.2l.2 .3-.1 .2-.5 .1-1.6-.2M54.2 130.8l-.5 .1M54.2 130.7l-.1 .1-.4 .1M54.3 130.8l-.6 .1M54.3 130.6v.1M54.4 130.1h-.4M54.5 130a2.31 2.31 0 0 1-2.2-.1 3.9 3.9 0 0 1-2.5-1.2l-.7 .1a.72 .72 0 0 0 .5 .8 9.5 9.5 0 0 0 5.2 1.6l.2-.1a.89 .89 0 0 0-.8-1M54.5 128.7v.1M54.6 129.9l-.1 .1"/>
<path d="M54.8 128v.1M54.9 129.2l-.1 .1M55.1 128.4v.1M55.1 127.2v.1M55.4 127.7v.1M55.8 126.5l-.5 .1M55.9 125.1l-.1 .1M55.9 126.3v.1M56.2 124.4h-.1M56.2 125.5v.1M56.4 124.8v.1M56.4 123.6v.1"/>
<path d="M57 122.2l-.1 .1M57.1 122.8l-.4 .2M57.3 122.6l-.1 .1M57.5 121.9v.1M57.5 120.7v.1M57.6 121.4l-.4 .1M57.8 121.2l-.1 .1M58.1 120.5h-.1"/>
</g>
<g font-size="8.5">
<text x="204.8" y="174.2">Scissor Clamp</text>
<text x="198.9" y="195.5">A</text>
</g>
<g font-size="8.1">
<text x="67.6" y="8.9">2</text>
<text x="207.3" y="8.9">1</text>
<text x="4.4" y="56.2">B</text>
<text x="270.4" y="56.2">B</text>
<text x="3.7" y="164.1">A</text>
<text x="269.7" y="164.1">A</text>
<text x="67.6" y="212.4">2</text>
<text x="207.3" y="212.4">1</text>
</g>
<g font-size="4.2">
<text x="79.1" y="20.4">6</text>
<text x="209.7" y="20.2">ITEM</text>
<text x="223.2" y="22.2">PART NUMBER</text>
<text x="256" y="22.2">QTY.</text>
<text x="210.1" y="24.3">NO.</text>
<text x="119.9" y="33.4">3</text>
<text x="213" y="34.8">1</text>
<text x="220.6" y="34.8">Pin1</text>
<text x="259.4" y="34.8">4</text>
<text x="119.9" y="46.8">5</text>
<text x="213" y="44.2">2</text>
<text x="220.6" y="44.2">largeLeg</text>
<text x="259.4" y="44.2">2</text>
<text x="213" y="54.5">3</text>
<text x="220.6" y="54.5">smallLeg</text>
<text x="259.4" y="54.5">2</text>
<text x="213" y="64.7">4</text>
<text x="220.6" y="64.7">Pin2</text>
<text x="259.4" y="64.7">2</text>
<text x="119.9" y="73.6">2</text>
<text x="213" y="77.5">5</text>
<text x="220.6" y="75.5">Scissor Clamp</text>
<text x="259.4" y="77.5">2</text>
<text x="220.6" y="79.6">Block</text>
<text x="119.9" y="84.3">4</text>
<text x="213" y="91.4">6</text>
<text x="220.6" y="91.4">spindleEndCap</text>
<text x="259.4" y="91.4">1</text>
<text x="213" y="101.5">7</text>
<text x="220.6" y="101.5">threadedBlock</text>
<text x="259.4" y="101.5">1</text>
<text x="119.9" y="102.6">1</text>
<text x="213" y="110.9">8</text>
<text x="220.6" y="110.9">Spindle</text>
<text x="259.4" y="110.9">1</text>
<text x="25.5" y="115.8">7</text>
<text x="46.8" y="161.6">8</text>
</g>
<g font-size="3.4">
<text x="197.8" y="166">TITLE:</text>
<text x="198.7" y="188.1">SIZE</text>
<text x="207.5" y="188.1">DWG. NO.</text>
<text x="256.5" y="188.2">REV</text>
<text x="198.8" y="201.7">SCALE: 1:2</text>
<text x="217.7" y="201.8">WEIGHT:</text>
<text x="244.5" y="201.7">SHEET 1 OF 4</text>
</g>
<text font-size="2.5" x="175.9" y="161.3">Luigj</text>
<text font-size="2.4" x="119.8" y="156.2">UNLESS OTHERWISE SPECIFIED:</text>
<g font-size="2.2">
<text x="119.5" y="161.8">DIMENSIONS ARE IN INCHES</text>
<text x="154.8" y="161.4">DRAWN</text>
<text x="175.4" y="156.6">NAME</text>
<text x="187.9" y="156.7">DATE</text>
<text x="119.5" y="164.4">TOLERANCES:</text>
<text x="119.5" y="167.1">FRACTIONAL</text>
<text x="154.9" y="166.3">CHECKED</text>
<text x="119.5" y="169.7">ANGULAR: MACH</text>
<text x="119.5" y="172.4">TWO PLACE DECIMAL</text>
<text x="142.5" y="169.7">BEND</text>
<text x="154.8" y="171">ENG APPR.</text>
<text x="119.5" y="175">THREE PLACE DECIMAL</text>
<text x="154.9" y="175.7">MFG APPR.</text>
<text x="154.9" y="180.4">Q.A.</text>
<text x="154.9" y="184.6">COMMENTS:</text>
</g>
<g font-size="2.1">
<text x="75.5" y="195.7">NEXT ASSY</text>
<text x="100.9" y="195.7">USED ON</text>
<text x="86.9" y="201.5">APPLICATION</text>
<text x="123.1" y="201.6">DO NOT SCALE DRAWING</text>
</g>
<g font-size="2">
<text x="31.5" y="182.9">PROPRIETARY AND CONFIDENTIAL</text>
<text x="119.2" y="180.6">INTERPRET GEOMETRIC</text>
<text x="119.2" y="183.1">TOLERANCING PER:</text>
<text x="27.8" y="186.5">THE INFORMATION CONTAINED IN THIS</text>
<text x="27.8" y="189">DRAWING IS THE SOLE PROPERTY OF</text>
<text x="27.8" y="191.6">&lt;INSERT COMPANY NAME HERE&gt;. ANY</text>
<text x="119.1" y="186.7">MATERIAL</text>
<text x="27.8" y="194.1">REPRODUCTION IN PART OR AS A WHOLE</text>
<text x="27.8" y="196.6">WITHOUT THE WRITTEN PERMISSION OF</text>
<text x="119.1" y="193.5">FINISH</text>
<text x="27.8" y="199.1">&lt;INSERT COMPANY NAME HERE&gt; IS</text>
<text x="27.8" y="201.7">PROHIBITED.</text>
</g>
</svg>
